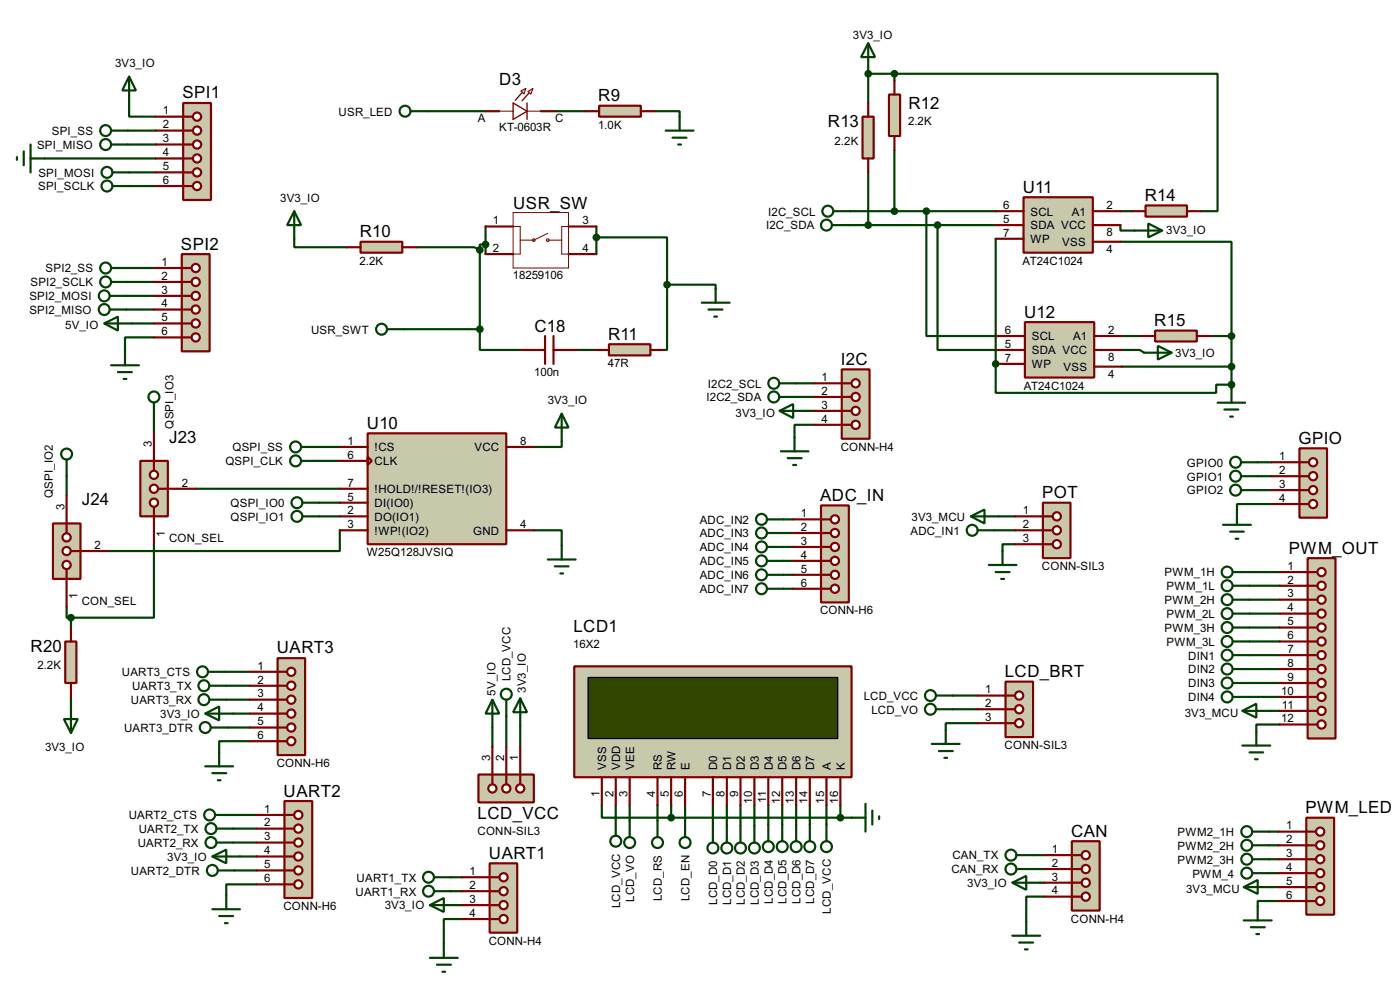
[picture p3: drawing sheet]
<svg xmlns="http://www.w3.org/2000/svg" width="256mm" height="180mm" viewBox="0 0 256 180" stroke-linecap="round" stroke-linejoin="round" font-family="sans-serif">
<g fill="none" stroke="#004000" stroke-width=".4">
<path d="M23.7 19.1v2.3h4.8M159.1 13v5.9M159.1 13.5h4.8M163.9 13.5h59.2v25.2h-3.1M163.9 13.5v1.3M8.2 29h20.3M23.4 23.9h5.1M23.4 26.5h5.1M23.7 31.6h4.8M23.7 34.1h4.8M78.3 20.4h10.7M101.7 20.4h5.5"/>
<path d="M119.9 20.4h4.6v1M155.8 38.7h26.6M159.1 31.6v9.6M163.9 27.5v11.2M169.7 38.7v22.8h13M205.3 38.7h2M23.2 56.7h5M23.2 54.2h5M23.4 49.1h4.8M23.4 51.6h4.8M24.2 59.2h4M53.9 43.7v1.6h9.7"/>
<path d="M76.3 45.3h10.6l1 .5M87.9 45.8v14.5M89 44.8h-1.1v1M89 41.5v5M109.3 43.5h12.9v8.6M109.3 41.5v5M122.2 52.1v12h-.5M122.2 52.1h8.9v.8M155.5 41.2h26.9M171.8 41.2v22.9h10.9M182.4 43.7v22.9h.3M205.3 44.3h20.3v17.2"/>
<path d="M205.3 41.2v1h2.5M28.2 61.8h-5.3v2.5M28.2 76.8v2.5M74 60.3h13.9M87.9 60.3v3.8h7.7M105.7 64.1h3.3M145.9 70.2h3.3M145.9 72.7h3.3M147.9 75.2h1.3M149.2 77.8h-3.6v2.3M182.4 66.6v5.3h40.4v-1.5h2.8M205.5 64.1h3.3l.8 .5"/>
<path d="M205.5 61.5h3.6M205.5 67.1h20.1M221.8 61.5h3.8M225.6 61.5v9.7M12.2 87.2v3.5M28.2 99.6v13.5h-15.2M35.9 89.5h26.4M58.2 81.8h4.1M58.2 84.4h4.1M58.5 92h3.8M58.5 94.5h3.8M62.3 97.1v3.8h-42.4"/>
<path d="M97.8 97.1h5.1v2.8M102.9 80.8v1h-5.1M143.6 95.1h1.7M143.6 97.6h1.7M182.2 97.1h3.8M182.9 94.5h3.1M186 99.6h-2.3v1.3M230.4 84.6h2.6M230.4 87.2h2.6M230.4 89.7h2.6M233 92.3h-6.4v1.2M12.2 111.1v2h.8"/>
<path d="M13 113.1v1.8M143.6 100.1h1.7M143.6 102.7h1.7M143.6 105.2h1.7M143.6 107.8h1.7M228.9 104.7h5.6M228.9 107.2h5.6M228.9 109.8h5.6M228.9 112.3h5.6M228.9 114.9h5.6M228.9 117.4h5.6M228.9 119.9h5.6"/>
<path d="M13 127.6v1.5M41.2 123h4.6M41.5 125.5h4.3M41.5 128.1h4.3M41.7 133.2h4.1M42.7 130.6h3.1M45.8 135.7h-5.6v2M90.2 133.2v3.5M92.8 131.1v5.6M95.3 132.9v3.8M174.6 127.3h4.5M174.6 129.8h4.5"/>
<path d="M179.1 132.4h-5.8v1.3M228.9 122.5h5.6M228.9 125h5.6M228.9 127.6h5.6M232.7 130.1h1.8M234.5 132.6h-4.3v1.3M42.5 149.2h4.5M42.7 151.7h4.3M42.7 154.2h4.3M43 159.3h4M44 156.8h3M110.3 147.4v2.3h12.7"/>
<path d="M112.8 147.4v2.5M115.4 147.4v2.8M120.5 147.4v2.8M123 149.7h33M123 147.4v2.3M125.5 147.4v2.8M130.6 147.4v3.8M133.2 147.4v3.8M135.7 147.4v3.8M138.2 147.4v3.8M140.8 147.4v3.5M143.3 147.4v3.5"/>
<path d="M145.9 147.4v3.5M148.4 147.4v3.5M151.4 147.4v3.5M154 147.4v2.3M189.3 156.5h2M189.3 159.1h2M232.5 152.2h1.7M232.5 154.7h1.7M232.5 157.3h1.7M232.5 159.8h1.7M47 161.9h-5.5v2M82.6 160.6h2"/>
<path d="M82.6 163.1h2M83.9 165.7h.7M84.6 168.2h-3.3v4.6M190.6 161.6h.7M191.3 164.1h-3.3v4.6M233 162.4h1.2M234.2 164.9h-3.8v1"/>
</g>
<path d="M94 18.9l2.6 1.5-2.6 1.5zM96.2 16.3l-1.8 2.1M96.6 18.9v3M97.5 16.4l-1.8 2.1" fill="none" stroke="#800000" stroke-width=".25"/>
<path d="M91.5 20.4h2.5M96.6 20.4h2.5" fill="none" stroke="#800000" stroke-width=".18"/>
<g fill="#c8c8aa" stroke="#800000" stroke-width=".18">
<path d="M95.4 16.7l1-.5-.4 1z"/>
<path d="M96.7 16.8l1-.6-.4 1.1z"/>
</g>
<path d="M89 20.4h2.5M99.1 20.4h2.6" fill="none" stroke="#800000" stroke-width=".4"/>
<g fill="none" stroke="#004000" stroke-width=".4">
<path d="M75.2 20.4h3.1"/>
<circle cx="74.2" cy="20.4" r="1"/>
</g>
<path d="M109.8 19.4h7.6v2h-7.6z" fill="#c8c8aa" stroke="#800000" stroke-width=".4"/>
<path d="M107.2 20.4h2.6M117.4 20.4h2.5M89 41.5h5M89 46.5h5M104.2 41.5h5.1M104.2 46.5h5.1M95.6 64.1h4.3M99.9 61.5v5.1M101.4 61.5v5.1M101.4 64.1h4.3" fill="none" stroke="#800000" stroke-width=".4"/>
<path d="M122 23.9h5.1M123.2 25.2h2.6M124.3 26.5h.5M124.5 21.4v2.5" fill="none" stroke="#004000" stroke-width=".4"/>
<g fill="none" stroke="#800000" stroke-width=".18">
<path d="M94 38.9h10.2v10.2h-10.2zM94 41.5h1.3v5h-1.3M100.4 42.7l-2.6 1.3h-2.5M100.4 44h2.5M104.2 41.5h-1.3v5h1.3"/>
<circle cx="97.8" cy="44" r=".25"/>
<circle cx="100.4" cy="44" r=".25"/>
</g>
<circle cx="88.9" cy="44.8" r=".5" fill="#004000" stroke="#004000" stroke-width=".4"/>
<path d="M66.1 44.3h7.6v2h-7.6z" fill="#c8c8aa" stroke="#800000" stroke-width=".4"/>
<path d="M63.6 45.3h2.5M73.7 45.3h2.6" fill="none" stroke="#800000" stroke-width=".4"/>
<circle cx="87.9" cy="45.8" r=".5" fill="#004000" stroke="#004000" stroke-width=".4"/>
<path d="M111.6 63h7.6v2.1h-7.6z" fill="#c8c8aa" stroke="#800000" stroke-width=".4"/>
<path d="M109 64.1h2.6M119.2 64.1h2.5" fill="none" stroke="#800000" stroke-width=".4"/>
<g fill="#004000" stroke="#004000" stroke-width=".4">
<circle cx="109.2" cy="43.5" r=".5"/>
<circle cx="122.2" cy="52.1" r=".5"/>
<circle cx="87.9" cy="60.3" r=".5"/>
</g>
<g fill="none" stroke="#004000" stroke-width=".4">
<path d="M53.9 38.7l1.3 2.5h-2.6zM53.9 38.7v5M128.6 55.4h5.1M129.8 56.7h2.6M130.9 58h.5M131.1 52.9v2.5M70.9 60.3h3.1"/>
<circle cx="69.9" cy="60.3" r="1"/>
</g>
<path d="M33.6 18.9h5.1v17.7h-5.1z" fill="#c8c8aa" stroke="#800000" stroke-width=".4"/>
<path d="M33.6 21.4h1.8" fill="none" stroke="#800000" stroke-width=".4"/>
<circle cx="36.1" cy="23.9" r=".75" fill="#feffff" stroke="#800000" stroke-width=".4"/>
<path d="M33.6 23.9h1.8" fill="none" stroke="#800000" stroke-width=".4"/>
<circle cx="36.1" cy="26.5" r=".75" fill="#feffff" stroke="#800000" stroke-width=".4"/>
<path d="M33.6 26.5h1.8" fill="none" stroke="#800000" stroke-width=".4"/>
<circle cx="36.1" cy="29" r=".75" fill="#feffff" stroke="#800000" stroke-width=".4"/>
<path d="M33.6 29h1.8" fill="none" stroke="#800000" stroke-width=".4"/>
<circle cx="36.1" cy="31.6" r=".75" fill="#feffff" stroke="#800000" stroke-width=".4"/>
<path d="M33.6 31.6h1.8" fill="none" stroke="#800000" stroke-width=".4"/>
<circle cx="36.1" cy="34.1" r=".75" fill="#feffff" stroke="#800000" stroke-width=".4"/>
<path d="M33.6 34.1h1.8" fill="none" stroke="#800000" stroke-width=".4"/>
<circle cx="36.1" cy="21.4" r=".75" fill="#feffff" stroke="#800000" stroke-width=".4"/>
<path d="M28.5 21.4h5.1M28.5 23.9h5.1M28.5 26.5h5.1M28.5 29h5.1M28.5 31.6h5.1M28.5 34.1h5.1" fill="none" stroke="#800000" stroke-width=".4"/>
<g fill="none" stroke="#004000" stroke-width=".4">
<path d="M23.7 14l1.2 2.6h-2.5zM23.7 14v5.1M3.1 28.8v.5M4.4 27.7v2.6M5.6 29h2.6M5.6 26.5v5.1M20.4 23.9h3M20.4 26.5h3M20.6 31.6h3.1M20.6 34.1h3.1"/>
<circle cx="19.3" cy="26.5" r="1"/>
<circle cx="19.3" cy="23.9" r="1"/>
<circle cx="19.6" cy="34.1" r="1"/>
<circle cx="19.6" cy="31.6" r="1"/>
</g>
<path d="M67.4 79.3h25.4v20.3h-25.4z" fill-rule="evenodd" fill="#c8c8aa" stroke="#800000" stroke-width=".4"/>
<path d="M62.3 81.8h5.1M62.3 89.5h5.1M62.3 97.1h5.1M62.3 84.4h5.1M62.3 92h5.1M62.3 94.5h5.1M67.4 83.6l.7 .8-.7 .7zM92.8 81.8h5M92.8 97.1h5" fill="none" stroke="#800000" stroke-width=".4"/>
<g fill="none" stroke="#004000" stroke-width=".4">
<path d="M102.9 75.7l1.3 2.6h-2.5zM102.9 75.7v5.1M55.2 81.8h3M55.2 84.4h3M55.4 92h3.1M55.4 94.5h3.1M102.9 99.9v2.5M100.4 102.4h5.1M101.7 103.7h2.5M102.7 105h.5"/>
<circle cx="54.1" cy="84.4" r="1"/>
<circle cx="54.1" cy="81.8" r="1"/>
<circle cx="54.4" cy="94.5" r="1"/>
<circle cx="54.4" cy="92" r="1"/>
</g>
<path d="M187.5 36.1h12.7v10.2h-12.7z" fill="#c8c8aa" stroke="#800000" stroke-width=".4"/>
<path d="M182.4 38.7h5.1M200.2 38.7h5.1M182.4 41.2h5.1M182.4 43.7h5.1M200.2 41.2h5.1M200.2 44.3h5.1" fill="none" stroke="#800000" stroke-width=".4"/>
<path d="M187.8 59h12.7v10.1h-12.7z" fill="#c8c8aa" stroke="#800000" stroke-width=".4"/>
<path d="M182.7 61.5h5.1M182.7 64.1h5.1M182.7 66.6h5.1M200.5 61.5h5M200.5 64.1h5M200.5 67.1h5" fill="none" stroke="#800000" stroke-width=".4"/>
<g fill="none" stroke="#004000" stroke-width=".4">
<path d="M152.7 38.7h3.1M152.5 41.2h3"/>
<circle cx="151.6" cy="38.7" r="1"/>
<circle cx="151.4" cy="41.2" r="1"/>
</g>
<g fill="#004000" stroke="#004000" stroke-width=".4">
<circle cx="169.7" cy="38.7" r=".5"/>
<circle cx="171.7" cy="41.2" r=".5"/>
</g>
<path d="M162.9 17.3h2v7.6h-2z" fill="#c8c8aa" stroke="#800000" stroke-width=".4"/>
<path d="M163.9 14.8v2.5M163.9 24.9v2.6" fill="none" stroke="#800000" stroke-width=".4"/>
<path d="M159.1 7.9l1.2 2.6h-2.5zM159.1 7.9v5.1" fill="none" stroke="#004000" stroke-width=".4"/>
<circle cx="163.8" cy="38.7" r=".5" fill="#004000" stroke="#004000" stroke-width=".4"/>
<path d="M158 21.4h2.1v7.6h-2.1z" fill="#c8c8aa" stroke="#800000" stroke-width=".4"/>
<path d="M159.1 18.9v2.5M159.1 29v2.6" fill="none" stroke="#800000" stroke-width=".4"/>
<circle cx="159" cy="41.2" r=".5" fill="#004000" stroke="#004000" stroke-width=".4"/>
<path d="M33.3 46.5h5.1v17.8h-5.1z" fill="#c8c8aa" stroke="#800000" stroke-width=".4"/>
<path d="M33.3 49.1h1.8" fill="none" stroke="#800000" stroke-width=".4"/>
<circle cx="35.8" cy="51.6" r=".75" fill="#feffff" stroke="#800000" stroke-width=".4"/>
<path d="M33.3 51.6h1.8" fill="none" stroke="#800000" stroke-width=".4"/>
<circle cx="35.8" cy="54.2" r=".75" fill="#feffff" stroke="#800000" stroke-width=".4"/>
<path d="M33.3 54.2h1.8" fill="none" stroke="#800000" stroke-width=".4"/>
<circle cx="35.8" cy="56.7" r=".75" fill="#feffff" stroke="#800000" stroke-width=".4"/>
<path d="M33.3 56.7h1.8" fill="none" stroke="#800000" stroke-width=".4"/>
<circle cx="35.8" cy="59.2" r=".75" fill="#feffff" stroke="#800000" stroke-width=".4"/>
<path d="M33.3 59.2h1.8" fill="none" stroke="#800000" stroke-width=".4"/>
<circle cx="35.8" cy="61.8" r=".75" fill="#feffff" stroke="#800000" stroke-width=".4"/>
<path d="M33.3 61.8h1.8" fill="none" stroke="#800000" stroke-width=".4"/>
<circle cx="35.8" cy="49.1" r=".75" fill="#feffff" stroke="#800000" stroke-width=".4"/>
<path d="M28.2 49.1h5.1M28.2 51.6h5.1M28.2 54.2h5.1M28.2 56.7h5.1M28.2 59.2h5.1M28.2 61.8h5.1" fill="none" stroke="#800000" stroke-width=".4"/>
<g fill="none" stroke="#004000" stroke-width=".4">
<path d="M20.1 56.7h3.1M20.1 54.2h3.1M20.4 49.1h3M20.4 51.6h3M20.4 66.9h5.1M21.6 68.1h2.6M22.7 69.4h.5M22.9 64.3v2.6M223.1 73.7h5M224.3 75h2.6M225.4 76.3h.5M225.6 71.2v2.5"/>
<circle cx="19.1" cy="56.7" r="1"/>
<circle cx="19.1" cy="54.2" r="1"/>
<circle cx="19.3" cy="49.1" r="1"/>
<circle cx="19.3" cy="51.6" r="1"/>
</g>
<path d="M209.9 37.6h7.6v2.1h-7.6z" fill="#c8c8aa" stroke="#800000" stroke-width=".4"/>
<path d="M207.3 38.7h2.6M217.5 38.7h2.5" fill="none" stroke="#800000" stroke-width=".4"/>
<path d="M211.6 60.5h7.7v2h-7.7z" fill="#c8c8aa" stroke="#800000" stroke-width=".4"/>
<path d="M209.1 61.5h2.5M219.3 61.5h2.5" fill="none" stroke="#800000" stroke-width=".4"/>
<g fill="#004000" stroke="#004000" stroke-width=".4">
<circle cx="182.4" cy="66.6" r=".5"/>
<circle cx="225.6" cy="70.4" r=".5"/>
<circle cx="225.6" cy="67.1" r=".5"/>
<circle cx="225.6" cy="61.5" r=".5"/>
</g>
<path d="M207.8 42.2h5.1M210.4 40.9l2.5 1.3-2.5 1.3zM209.6 64.6h5.1M212.1 63.3l2.6 1.3-2.6 1.2z" fill="none" stroke="#004000" stroke-width=".4"/>
<path d="M154.2 67.6h5.1v12.7h-5.1z" fill="#c8c8aa" stroke="#800000" stroke-width=".4"/>
<path d="M154.2 70.2h1.8" fill="none" stroke="#800000" stroke-width=".4"/>
<circle cx="156.7" cy="72.7" r=".75" fill="#feffff" stroke="#800000" stroke-width=".4"/>
<path d="M154.2 72.7h1.8" fill="none" stroke="#800000" stroke-width=".4"/>
<circle cx="156.7" cy="75.2" r=".75" fill="#feffff" stroke="#800000" stroke-width=".4"/>
<path d="M154.2 75.2h1.8" fill="none" stroke="#800000" stroke-width=".4"/>
<circle cx="156.7" cy="77.8" r=".75" fill="#feffff" stroke="#800000" stroke-width=".4"/>
<path d="M154.2 77.8h1.8" fill="none" stroke="#800000" stroke-width=".4"/>
<circle cx="156.7" cy="70.2" r=".75" fill="#feffff" stroke="#800000" stroke-width=".4"/>
<path d="M149.2 70.2h5M149.2 72.7h5M149.2 75.2h5M149.2 77.8h5" fill="none" stroke="#800000" stroke-width=".4"/>
<g fill="none" stroke="#004000" stroke-width=".4">
<path d="M142.8 75.2l2.5-1.2v2.5zM142.8 70.2h3.1M142.8 72.7h3.1M142.8 75.2h5.1M140.5 95.1h3.1M140.5 97.6h3.1M143.1 82.6h5M144.3 83.9h2.6M145.3 85.1h.6M145.6 80.1v2.5"/>
<circle cx="141.7" cy="70.2" r="1"/>
<circle cx="141.7" cy="72.7" r="1"/>
<circle cx="139.5" cy="95.1" r="1"/>
<circle cx="139.5" cy="97.6" r="1"/>
</g>
<path d="M87.7 141.8h10.1v5.1h-10.1z" fill="#c8c8aa" stroke="#800000" stroke-width=".4"/>
<path d="M95.3 141.8v1.8" fill="none" stroke="#800000" stroke-width=".4"/>
<circle cx="95.3" cy="144.3" r=".75" fill="#feffff" stroke="#800000" stroke-width=".4"/>
<path d="M92.8 141.8v1.8" fill="none" stroke="#800000" stroke-width=".4"/>
<circle cx="92.7" cy="144.3" r=".75" fill="#feffff" stroke="#800000" stroke-width=".4"/>
<path d="M90.2 141.8v1.8" fill="none" stroke="#800000" stroke-width=".4"/>
<circle cx="90.2" cy="144.3" r=".75" fill="#feffff" stroke="#800000" stroke-width=".4"/>
<path d="M90.2 136.7v5.1M92.8 136.7v5.1M95.3 136.7v5.1" fill="none" stroke="#800000" stroke-width=".4"/>
<g fill="none" stroke="#004000" stroke-width=".4">
<path d="M90.2 128.1l1.3 2.5h-2.5zM90.2 128.1v5.1M92.8 128.1v3M95.3 127.8l1.3 2.6h-2.6zM95.3 127.8v5.1"/>
<circle cx="92.7" cy="127.1" r="1"/>
</g>
<path d="M191.1 92h5v10.2h-5z" fill="#c8c8aa" stroke="#800000" stroke-width=".4"/>
<path d="M191.1 94.5h1.7" fill="none" stroke="#800000" stroke-width=".4"/>
<circle cx="193.6" cy="94.5" r=".75" fill="#feffff" stroke="#800000" stroke-width=".4"/>
<path d="M191.1 97.1h1.7" fill="none" stroke="#800000" stroke-width=".4"/>
<circle cx="193.6" cy="97.1" r=".75" fill="#feffff" stroke="#800000" stroke-width=".4"/>
<path d="M191.1 99.6h1.7" fill="none" stroke="#800000" stroke-width=".4"/>
<circle cx="193.6" cy="99.6" r=".75" fill="#feffff" stroke="#800000" stroke-width=".4"/>
<path d="M186 94.5h5.1M186 97.1h5.1M186 99.6h5.1" fill="none" stroke="#800000" stroke-width=".4"/>
<g fill="none" stroke="#004000" stroke-width=".4">
<path d="M177.9 94.5l2.5-1.2v2.5zM177.9 94.5h5M179.1 97.1h3.1M181.2 103.4h5M182.4 104.7h2.6M183.4 106h.6M183.7 100.9v2.5"/>
<circle cx="178.1" cy="97.1" r="1"/>
</g>
<path d="M184.2 124.8h5.1v10.1h-5.1z" fill="#c8c8aa" stroke="#800000" stroke-width=".4"/>
<path d="M184.2 127.3h1.8" fill="none" stroke="#800000" stroke-width=".4"/>
<circle cx="186.7" cy="127.3" r=".75" fill="#feffff" stroke="#800000" stroke-width=".4"/>
<path d="M184.2 129.8h1.8" fill="none" stroke="#800000" stroke-width=".4"/>
<circle cx="186.7" cy="129.8" r=".75" fill="#feffff" stroke="#800000" stroke-width=".4"/>
<path d="M184.2 132.4h1.8" fill="none" stroke="#800000" stroke-width=".4"/>
<circle cx="186.7" cy="132.4" r=".75" fill="#feffff" stroke="#800000" stroke-width=".4"/>
<path d="M179.1 127.3h5.1M179.1 129.8h5.1M179.1 132.4h5.1" fill="none" stroke="#800000" stroke-width=".4"/>
<g fill="none" stroke="#004000" stroke-width=".4">
<path d="M140.5 100.1h3.1M140.5 102.7h3.1M170.7 136.2h5.1M171.5 127.3h3.1M171.5 129.8h3.1M172 137.5h2.6M173 138.7h.5M173.3 133.7v2.5M112.8 149.9v3.1M115.4 150.2v3M120.5 150.2v3M125.5 150.2v3"/>
<path d="M140.8 150.9v3.1M143.3 150.9v3.1M145.9 150.9v3.1M148.4 150.9v3.1M151.4 150.9v3.1M156 149.7h2.6M158.6 147.1v5.1M159.8 148.4v2.5M161.1 149.4v.5"/>
<circle cx="139.5" cy="100.1" r="1"/>
<circle cx="139.5" cy="102.7" r="1"/>
<circle cx="170.4" cy="127.3" r="1"/>
<circle cx="170.4" cy="129.8" r="1"/>
<circle cx="112.8" cy="154" r="1"/>
<circle cx="115.3" cy="154.2" r="1"/>
<circle cx="120.4" cy="154.2" r="1"/>
<circle cx="125.5" cy="154.2" r="1"/>
<circle cx="140.7" cy="155" r="1"/>
<circle cx="143.3" cy="155" r="1"/>
<circle cx="145.8" cy="155" r="1"/>
<circle cx="148.3" cy="155" r="1"/>
<circle cx="151.4" cy="155" r="1"/>
</g>
<path d="M239.6 102.2h5.1v33h-5.1z" fill="#c8c8aa" stroke="#800000" stroke-width=".4"/>
<path d="M239.6 104.7h1.8" fill="none" stroke="#800000" stroke-width=".4"/>
<circle cx="242.1" cy="107.2" r=".75" fill="#feffff" stroke="#800000" stroke-width=".4"/>
<path d="M239.6 107.2h1.8" fill="none" stroke="#800000" stroke-width=".4"/>
<circle cx="242.1" cy="109.8" r=".75" fill="#feffff" stroke="#800000" stroke-width=".4"/>
<path d="M239.6 109.8h1.8" fill="none" stroke="#800000" stroke-width=".4"/>
<circle cx="242.1" cy="112.3" r=".75" fill="#feffff" stroke="#800000" stroke-width=".4"/>
<path d="M239.6 112.3h1.8" fill="none" stroke="#800000" stroke-width=".4"/>
<circle cx="242.1" cy="114.9" r=".75" fill="#feffff" stroke="#800000" stroke-width=".4"/>
<path d="M239.6 114.9h1.8" fill="none" stroke="#800000" stroke-width=".4"/>
<circle cx="242.1" cy="117.4" r=".75" fill="#feffff" stroke="#800000" stroke-width=".4"/>
<path d="M239.6 117.4h1.8" fill="none" stroke="#800000" stroke-width=".4"/>
<circle cx="242.1" cy="119.9" r=".75" fill="#feffff" stroke="#800000" stroke-width=".4"/>
<path d="M239.6 119.9h1.8" fill="none" stroke="#800000" stroke-width=".4"/>
<circle cx="242.1" cy="122.5" r=".75" fill="#feffff" stroke="#800000" stroke-width=".4"/>
<path d="M239.6 122.5h1.8" fill="none" stroke="#800000" stroke-width=".4"/>
<circle cx="242.1" cy="125" r=".75" fill="#feffff" stroke="#800000" stroke-width=".4"/>
<path d="M239.6 125h1.8" fill="none" stroke="#800000" stroke-width=".4"/>
<circle cx="242.1" cy="127.6" r=".75" fill="#feffff" stroke="#800000" stroke-width=".4"/>
<path d="M239.6 127.6h1.8" fill="none" stroke="#800000" stroke-width=".4"/>
<circle cx="242.1" cy="130.1" r=".75" fill="#feffff" stroke="#800000" stroke-width=".4"/>
<path d="M239.6 130.1h1.8" fill="none" stroke="#800000" stroke-width=".4"/>
<circle cx="242.1" cy="132.6" r=".75" fill="#feffff" stroke="#800000" stroke-width=".4"/>
<path d="M239.6 132.6h1.8" fill="none" stroke="#800000" stroke-width=".4"/>
<circle cx="242.1" cy="104.7" r=".75" fill="#feffff" stroke="#800000" stroke-width=".4"/>
<path d="M234.5 104.7h5.1M234.5 107.2h5.1M234.5 109.8h5.1M234.5 112.3h5.1M234.5 114.9h5.1M234.5 117.4h5.1M234.5 119.9h5.1M234.5 122.5h5.1M234.5 125h5.1M234.5 127.6h5.1M234.5 130.1h5.1M234.5 132.6h5.1" fill="none" stroke="#800000" stroke-width=".4"/>
<g fill="none" stroke="#004000" stroke-width=".4">
<path d="M225.9 104.7h3M225.9 107.2h3M225.9 109.8h3M225.9 112.3h3M225.9 114.9h3M225.9 117.4h3M225.9 119.9h3M225.9 122.5h3M225.9 125h3M225.9 127.6h3M227.6 130.1l2.6-1.3v2.6zM227.6 130.1h5.1"/>
<path d="M227.6 136.5h5.1M228.9 137.7h2.5M229.9 139h.5M230.2 133.9v2.6"/>
<circle cx="224.8" cy="114.9" r="1"/>
<circle cx="224.8" cy="107.2" r="1"/>
<circle cx="224.8" cy="112.3" r="1"/>
<circle cx="224.8" cy="117.4" r="1"/>
<circle cx="224.8" cy="119.9" r="1"/>
<circle cx="224.8" cy="104.7" r="1"/>
<circle cx="224.8" cy="109.8" r="1"/>
<circle cx="224.8" cy="122.5" r="1"/>
<circle cx="224.8" cy="127.6" r="1"/>
<circle cx="224.8" cy="125" r="1"/>
</g>
<path d="M150.4 92.5h5.1v17.8h-5.1z" fill="#c8c8aa" stroke="#800000" stroke-width=".4"/>
<path d="M150.4 95.1h1.8" fill="none" stroke="#800000" stroke-width=".4"/>
<circle cx="152.9" cy="97.6" r=".75" fill="#feffff" stroke="#800000" stroke-width=".4"/>
<path d="M150.4 97.6h1.8" fill="none" stroke="#800000" stroke-width=".4"/>
<circle cx="152.9" cy="100.1" r=".75" fill="#feffff" stroke="#800000" stroke-width=".4"/>
<path d="M150.4 100.1h1.8" fill="none" stroke="#800000" stroke-width=".4"/>
<circle cx="152.9" cy="102.7" r=".75" fill="#feffff" stroke="#800000" stroke-width=".4"/>
<path d="M150.4 102.7h1.8" fill="none" stroke="#800000" stroke-width=".4"/>
<circle cx="152.9" cy="105.2" r=".75" fill="#feffff" stroke="#800000" stroke-width=".4"/>
<path d="M150.4 105.2h1.8" fill="none" stroke="#800000" stroke-width=".4"/>
<circle cx="152.9" cy="107.8" r=".75" fill="#feffff" stroke="#800000" stroke-width=".4"/>
<path d="M150.4 107.8h1.8" fill="none" stroke="#800000" stroke-width=".4"/>
<circle cx="152.9" cy="95.1" r=".75" fill="#feffff" stroke="#800000" stroke-width=".4"/>
<path d="M145.3 95.1h5.1M145.3 97.6h5.1M145.3 100.1h5.1M145.3 102.7h5.1M145.3 105.2h5.1M145.3 107.8h5.1" fill="none" stroke="#800000" stroke-width=".4"/>
<g fill="none" stroke="#004000" stroke-width=".4">
<path d="M140.5 105.2h3.1M140.5 107.8h3.1"/>
<circle cx="139.5" cy="105.2" r="1"/>
<circle cx="139.5" cy="107.8" r="1"/>
</g>
<path d="M50.9 120.5h5v17.7h-5z" fill="#c8c8aa" stroke="#800000" stroke-width=".4"/>
<path d="M50.9 123h1.7" fill="none" stroke="#800000" stroke-width=".4"/>
<circle cx="53.3" cy="125.5" r=".75" fill="#feffff" stroke="#800000" stroke-width=".4"/>
<path d="M50.9 125.5h1.7" fill="none" stroke="#800000" stroke-width=".4"/>
<circle cx="53.3" cy="128.1" r=".75" fill="#feffff" stroke="#800000" stroke-width=".4"/>
<path d="M50.9 128.1h1.7" fill="none" stroke="#800000" stroke-width=".4"/>
<circle cx="53.3" cy="130.6" r=".75" fill="#feffff" stroke="#800000" stroke-width=".4"/>
<path d="M50.9 130.6h1.7" fill="none" stroke="#800000" stroke-width=".4"/>
<circle cx="53.3" cy="133.2" r=".75" fill="#feffff" stroke="#800000" stroke-width=".4"/>
<path d="M50.9 133.2h1.7" fill="none" stroke="#800000" stroke-width=".4"/>
<circle cx="53.3" cy="135.7" r=".75" fill="#feffff" stroke="#800000" stroke-width=".4"/>
<path d="M50.9 135.7h1.7" fill="none" stroke="#800000" stroke-width=".4"/>
<circle cx="53.3" cy="123" r=".75" fill="#feffff" stroke="#800000" stroke-width=".4"/>
<path d="M45.8 123h5.1M45.8 125.5h5.1M45.8 128.1h5.1M45.8 130.6h5.1M45.8 133.2h5.1M45.8 135.7h5.1" fill="none" stroke="#800000" stroke-width=".4"/>
<g fill="none" stroke="#004000" stroke-width=".4">
<path d="M37.6 130.6l2.6-1.3v2.6zM37.6 130.6h5.1M38.2 123h3M38.4 125.5h3.1M38.4 128.1h3.1M38.7 133.2h3M40.2 137.7v2.6M37.6 140.3h5.1M38.9 141.5h2.6M39.9 142.8h.5"/>
<circle cx="37.1" cy="123" r="1"/>
<circle cx="37.3" cy="125.5" r="1"/>
<circle cx="37.3" cy="128.1" r="1"/>
<circle cx="37.6" cy="133.2" r="1"/>
</g>
<path d="M52.1 146.6h5.1v17.8h-5.1z" fill="#c8c8aa" stroke="#800000" stroke-width=".4"/>
<path d="M52.1 149.2h1.8" fill="none" stroke="#800000" stroke-width=".4"/>
<circle cx="54.6" cy="151.7" r=".75" fill="#feffff" stroke="#800000" stroke-width=".4"/>
<path d="M52.1 151.7h1.8" fill="none" stroke="#800000" stroke-width=".4"/>
<circle cx="54.6" cy="154.2" r=".75" fill="#feffff" stroke="#800000" stroke-width=".4"/>
<path d="M52.1 154.2h1.8" fill="none" stroke="#800000" stroke-width=".4"/>
<circle cx="54.6" cy="156.8" r=".75" fill="#feffff" stroke="#800000" stroke-width=".4"/>
<path d="M52.1 156.8h1.8" fill="none" stroke="#800000" stroke-width=".4"/>
<circle cx="54.6" cy="159.3" r=".75" fill="#feffff" stroke="#800000" stroke-width=".4"/>
<path d="M52.1 159.3h1.8" fill="none" stroke="#800000" stroke-width=".4"/>
<circle cx="54.6" cy="161.9" r=".75" fill="#feffff" stroke="#800000" stroke-width=".4"/>
<path d="M52.1 161.9h1.8" fill="none" stroke="#800000" stroke-width=".4"/>
<circle cx="54.6" cy="149.2" r=".75" fill="#feffff" stroke="#800000" stroke-width=".4"/>
<path d="M47 149.2h5.1M47 151.7h5.1M47 154.2h5.1M47 156.8h5.1M47 159.3h5.1M47 161.9h5.1" fill="none" stroke="#800000" stroke-width=".4"/>
<g fill="none" stroke="#004000" stroke-width=".4">
<path d="M38.9 156.8l2.6-1.3v2.5zM38.9 156.8h5.1M39.4 149.2h3.1M39.7 151.7h3M39.7 154.2h3M39.9 159.3h3.1M38.9 166.4h5.1M40.2 167.7h2.5M41.2 169h.5M41.5 163.9v2.5"/>
<circle cx="38.4" cy="149.2" r="1"/>
<circle cx="38.6" cy="154.2" r="1"/>
<circle cx="38.6" cy="151.7" r="1"/>
<circle cx="38.9" cy="159.3" r="1"/>
</g>
<path d="M105.2 122h50.8v20.3h-50.8z" fill="#c8c8aa" stroke="#800000" stroke-width=".4"/>
<path d="M107.8 124h45.7v11.2h-45.7z" fill="#324600" stroke="#000" stroke-width=".25"/>
<g fill="none" stroke="#800000" stroke-width=".4">
<path d="M110.3 142.3v5.1M112.8 142.3v5.1M115.4 142.3v5.1M120.5 142.3v5.1M123 142.3v5.1M125.5 142.3v5.1M130.6 142.3v5.1M133.2 142.3v5.1M135.7 142.3v5.1M138.2 142.3v5.1M140.8 142.3v5.1M143.3 142.3v5.1"/>
<path d="M145.9 142.3v5.1M148.4 142.3v5.1M151.4 142.3v5.1M154 142.3v5.1"/>
</g>
<g fill="#004000" stroke="#004000" stroke-width=".4">
<circle cx="153.9" cy="149.7" r=".5"/>
<circle cx="122.9" cy="149.7" r=".5"/>
</g>
<path d="M25.7 84.4h5.1v10.1h-5.1z" fill="#c8c8aa" stroke="#800000" stroke-width=".4"/>
<path d="M28.2 92.8v1.7" fill="none" stroke="#800000" stroke-width=".4"/>
<circle cx="28.2" cy="92" r=".75" fill="#feffff" stroke="#800000" stroke-width=".4"/>
<path d="M29 89.5h1.8" fill="none" stroke="#800000" stroke-width=".4"/>
<circle cx="28.2" cy="89.5" r=".75" fill="#feffff" stroke="#800000" stroke-width=".4"/>
<path d="M28.2 84.4v1.8" fill="none" stroke="#800000" stroke-width=".4"/>
<circle cx="28.2" cy="86.9" r=".75" fill="#feffff" stroke="#800000" stroke-width=".4"/>
<path d="M28.2 79.3v5.1M28.2 94.5v5.1M30.8 89.5h5.1" fill="none" stroke="#800000" stroke-width=".4"/>
<path d="M9.7 95.8h5.1v10.2h-5.1z" fill="#c8c8aa" stroke="#800000" stroke-width=".4"/>
<path d="M12.2 104.2v1.8" fill="none" stroke="#800000" stroke-width=".4"/>
<circle cx="12.2" cy="103.4" r=".75" fill="#feffff" stroke="#800000" stroke-width=".4"/>
<path d="M13 100.9h1.8" fill="none" stroke="#800000" stroke-width=".4"/>
<circle cx="12.2" cy="100.9" r=".75" fill="#feffff" stroke="#800000" stroke-width=".4"/>
<path d="M12.2 95.8v1.8" fill="none" stroke="#800000" stroke-width=".4"/>
<circle cx="12.2" cy="98.4" r=".75" fill="#feffff" stroke="#800000" stroke-width=".4"/>
<path d="M12.2 90.7v5.1M12.2 106v5.1M14.8 100.9h5.1" fill="none" stroke="#800000" stroke-width=".4"/>
<g fill="none" stroke="#004000" stroke-width=".4">
<path d="M28.2 73.7v3.1M12.2 84.1v3.1"/>
<circle cx="28.2" cy="72.7" r="1"/>
<circle cx="12.2" cy="83.1" r="1"/>
</g>
<path d="M12 117.4h2v7.6h-2z" fill="#c8c8aa" stroke="#800000" stroke-width=".4"/>
<path d="M13 114.9v2.5M13 125v2.6" fill="none" stroke="#800000" stroke-width=".4"/>
<circle cx="13" cy="113.1" r=".5" fill="#004000" stroke="#004000" stroke-width=".4"/>
<g fill="none" stroke="#004000" stroke-width=".4">
<path d="M11.7 131.6h2.6l-1.3 2.6zM13 129.1v5.1M78.8 165.7l2.5-1.3v2.5zM78.8 165.7h5.1M78.8 175.3h5.1M79.6 160.6h3M79.6 163.1h3M80.1 176.6h2.5M81.1 177.9h.5M81.3 172.8v2.5"/>
<circle cx="78.5" cy="163.1" r="1"/>
<circle cx="78.5" cy="160.6" r="1"/>
</g>
<path d="M89.7 158h5.1v12.7h-5.1z" fill="#c8c8aa" stroke="#800000" stroke-width=".4"/>
<path d="M89.7 160.6h1.8" fill="none" stroke="#800000" stroke-width=".4"/>
<circle cx="92.2" cy="163.1" r=".75" fill="#feffff" stroke="#800000" stroke-width=".4"/>
<path d="M89.7 163.1h1.8" fill="none" stroke="#800000" stroke-width=".4"/>
<circle cx="92.2" cy="165.7" r=".75" fill="#feffff" stroke="#800000" stroke-width=".4"/>
<path d="M89.7 165.7h1.8" fill="none" stroke="#800000" stroke-width=".4"/>
<circle cx="92.2" cy="168.2" r=".75" fill="#feffff" stroke="#800000" stroke-width=".4"/>
<path d="M89.7 168.2h1.8" fill="none" stroke="#800000" stroke-width=".4"/>
<circle cx="92.2" cy="160.6" r=".75" fill="#feffff" stroke="#800000" stroke-width=".4"/>
<path d="M84.6 160.6h5.1M84.6 163.1h5.1M84.6 165.7h5.1M84.6 168.2h5.1" fill="none" stroke="#800000" stroke-width=".4"/>
<g fill="none" stroke="#004000" stroke-width=".4">
<path d="M229.4 152.2h3.1M229.4 154.7h3.1M229.4 157.3h3.1M229.4 159.8h3.1"/>
<circle cx="228.4" cy="152.2" r="1"/>
<circle cx="228.4" cy="159.8" r="1"/>
<circle cx="228.4" cy="154.7" r="1"/>
<circle cx="228.4" cy="157.3" r="1"/>
</g>
<path d="M239.3 149.7h5.1v17.7h-5.1z" fill="#c8c8aa" stroke="#800000" stroke-width=".4"/>
<path d="M239.3 152.2h1.8" fill="none" stroke="#800000" stroke-width=".4"/>
<circle cx="241.8" cy="154.7" r=".75" fill="#feffff" stroke="#800000" stroke-width=".4"/>
<path d="M239.3 154.7h1.8" fill="none" stroke="#800000" stroke-width=".4"/>
<circle cx="241.8" cy="157.3" r=".75" fill="#feffff" stroke="#800000" stroke-width=".4"/>
<path d="M239.3 157.3h1.8" fill="none" stroke="#800000" stroke-width=".4"/>
<circle cx="241.8" cy="159.8" r=".75" fill="#feffff" stroke="#800000" stroke-width=".4"/>
<path d="M239.3 159.8h1.8" fill="none" stroke="#800000" stroke-width=".4"/>
<circle cx="241.8" cy="162.4" r=".75" fill="#feffff" stroke="#800000" stroke-width=".4"/>
<path d="M239.3 162.4h1.8" fill="none" stroke="#800000" stroke-width=".4"/>
<circle cx="241.8" cy="164.9" r=".75" fill="#feffff" stroke="#800000" stroke-width=".4"/>
<path d="M239.3 164.9h1.8" fill="none" stroke="#800000" stroke-width=".4"/>
<circle cx="241.8" cy="152.2" r=".75" fill="#feffff" stroke="#800000" stroke-width=".4"/>
<path d="M234.2 152.2h5.1M234.2 154.7h5.1M234.2 157.3h5.1M234.2 159.8h5.1M234.2 162.4h5.1M234.2 164.9h5.1" fill="none" stroke="#800000" stroke-width=".4"/>
<g fill="none" stroke="#004000" stroke-width=".4">
<path d="M186.2 156.5h3.1M186.2 159.1h3.1M185.5 161.6l2.5-1.3v2.6zM185.5 161.6h5.1M185.5 171.3h5.1M186.7 172.5h2.6M187.8 173.8h.5M188 168.7v2.6M227.9 162.4l2.5-1.3v2.5zM227.9 162.4h5.1M227.9 168.5h5.1M229.2 169.7h2.5"/>
<path d="M230.2 171h.5M230.4 165.9v2.6"/>
<circle cx="185.2" cy="159.1" r="1"/>
<circle cx="185.2" cy="156.5" r="1"/>
</g>
<path d="M196.4 154h5.1v12.7h-5.1z" fill="#c8c8aa" stroke="#800000" stroke-width=".4"/>
<path d="M196.4 156.5h1.8" fill="none" stroke="#800000" stroke-width=".4"/>
<circle cx="198.9" cy="159.1" r=".75" fill="#feffff" stroke="#800000" stroke-width=".4"/>
<path d="M196.4 159.1h1.8" fill="none" stroke="#800000" stroke-width=".4"/>
<circle cx="198.9" cy="161.6" r=".75" fill="#feffff" stroke="#800000" stroke-width=".4"/>
<path d="M196.4 161.6h1.8" fill="none" stroke="#800000" stroke-width=".4"/>
<circle cx="198.9" cy="164.1" r=".75" fill="#feffff" stroke="#800000" stroke-width=".4"/>
<path d="M196.4 164.1h1.8" fill="none" stroke="#800000" stroke-width=".4"/>
<circle cx="198.9" cy="156.5" r=".75" fill="#feffff" stroke="#800000" stroke-width=".4"/>
<path d="M191.3 156.5h5.1M191.3 159.1h5.1M191.3 161.6h5.1M191.3 164.1h5.1" fill="none" stroke="#800000" stroke-width=".4"/>
<g fill="none" stroke="#004000" stroke-width=".4">
<path d="M130.6 151.2v3M133.2 151.2v3M135.7 151.2v3M138.2 151.2v3"/>
<circle cx="130.6" cy="155.2" r="1"/>
<circle cx="133.1" cy="155.2" r="1"/>
<circle cx="135.6" cy="155.2" r="1"/>
<circle cx="138.2" cy="155.2" r="1"/>
</g>
<g fill="#004000" stroke="#004000" stroke-width=".4">
<circle cx="163.8" cy="13.5" r=".5"/>
<circle cx="159" cy="13.5" r=".5"/>
</g>
<path d="M238.1 82.1h5v12.7h-5z" fill="#c8c8aa" stroke="#800000" stroke-width=".4"/>
<path d="M238.1 84.6h1.7" fill="none" stroke="#800000" stroke-width=".4"/>
<circle cx="240.5" cy="87.2" r=".75" fill="#feffff" stroke="#800000" stroke-width=".4"/>
<path d="M238.1 87.2h1.7" fill="none" stroke="#800000" stroke-width=".4"/>
<circle cx="240.5" cy="89.7" r=".75" fill="#feffff" stroke="#800000" stroke-width=".4"/>
<path d="M238.1 89.7h1.7" fill="none" stroke="#800000" stroke-width=".4"/>
<circle cx="240.5" cy="92.3" r=".75" fill="#feffff" stroke="#800000" stroke-width=".4"/>
<path d="M238.1 92.3h1.7" fill="none" stroke="#800000" stroke-width=".4"/>
<circle cx="240.5" cy="84.6" r=".75" fill="#feffff" stroke="#800000" stroke-width=".4"/>
<path d="M233 84.6h5.1M233 87.2h5.1M233 89.7h5.1M233 92.3h5.1" fill="none" stroke="#800000" stroke-width=".4"/>
<g fill="none" stroke="#004000" stroke-width=".4">
<path d="M19.1 59.2l2.5-1.2v2.5zM19.1 59.2h5.1M224.1 96.1h5.1M225.4 97.3h2.5M226.4 98.6h.5M226.6 93.5v2.6M227.4 84.6h3M227.4 87.2h3M227.4 89.7h3"/>
<circle cx="226.3" cy="89.7" r="1"/>
<circle cx="226.3" cy="87.2" r="1"/>
<circle cx="226.3" cy="84.6" r="1"/>
</g>
<g font-size="3.5">
<text x="33.4" y="18">SPI1</text>
<text x="91.5" y="15.5">D3</text>
<text x="109.6" y="18.5">R9</text>
<text x="151.7" y="23.3">R13</text>
<text x="166.4" y="20">R12</text>
<text x="187.4" y="35.3">U11</text>
<text x="94" y="38.3">USR_SW</text>
<text x="209.7" y="36.8">R14</text>
<text x="33.2" y="45.7">SPI2</text>
<text x="65.9" y="43.4">R10</text>
<text x="187.6" y="58.2">U12</text>
<text x="211.5" y="59.7">R15</text>
<text x="97.9" y="60.7">C18</text>
<text x="111.4" y="62.2">R11</text>
<text x="154.1" y="66.8">I2C</text>
<text x="31" y="81">J23</text>
<text x="67.2" y="78.5">U10</text>
<text x="237.9" y="81.3">GPIO</text>
<text x="15" y="92.5">J24</text>
<text x="150.3" y="91.7">ADC_IN</text>
<text x="190.9" y="91.2">POT</text>
<text x="236.1" y="101.4">PWM_OUT</text>
<text x="5.6" y="119.3">R20</text>
<text x="50.7" y="119.6">UART3</text>
<text x="105.1" y="115.8">LCD1</text>
<text x="184.1" y="124">LCD_BRT</text>
<text x="52" y="145.8">UART2</text>
<text x="87.5" y="150">LCD_VCC</text>
<text x="239.2" y="148.9">PWM_LED</text>
<text x="196.2" y="153.2">CAN</text>
<text x="89.6" y="157.2">UART1</text>
</g>
<g font-size="2.4">
<text x="156.3" y="7.2">3V3_IO</text>
<text x="21.1" y="12.3">3V3_IO</text>
<text x="29.9" y="21">1</text>
<text x="29.9" y="23.5">2</text>
<text x="62" y="21.2">USR_LED</text>
<text x="87.5" y="22.4">A</text>
<text x="91.4" y="24">KT-0603R</text>
<text x="101.7" y="22.4">C</text>
<text x="109.6" y="23.6">1.0K</text>
<text x="166.4" y="22.9">2.2K</text>
<text x="6.8" y="27.2">SPI_MISO</text>
<text x="9.5" y="24.7">SPI_SS</text>
<text x="29.9" y="26.1">3</text>
<text x="29.9" y="28.6">4</text>
<text x="152.9" y="26.5">2.2K</text>
<text x="7" y="34.9">SPI_SCLK</text>
<text x="7" y="32.4">SPI_MOSI</text>
<text x="29.9" y="31.2">5</text>
<text x="29.9" y="33.7">6</text>
<text x="51.4" y="36.9">3V3_IO</text>
<text x="90.3" y="41.1">1</text>
<text x="106.7" y="41.1">3</text>
<text x="140.3" y="42">I2C_SDA</text>
<text x="140.7" y="39.5">I2C_SCL</text>
<text x="183.8" y="38.3">6</text>
<text x="183.8" y="40.8">5</text>
<text x="188.8" y="39.5">SCL</text>
<text x="188.8" y="42">SDA VCC</text>
<text x="196.3" y="39.5">A1</text>
<text x="202.7" y="38.3">2</text>
<text x="90.3" y="46.1">2</text>
<text x="106.7" y="46.1">4</text>
<text x="183.8" y="43.3">7</text>
<text x="188.8" y="44.5">WP</text>
<text x="194.6" y="45.1">VSS</text>
<text x="202.7" y="43.2">8</text>
<text x="202.7" y="46.2">4</text>
<text x="213.7" y="42.7">3V3_IO</text>
<text x="5.6" y="52.4">SPI2_SCLK</text>
<text x="8.3" y="49.9">SPI2_SS</text>
<text x="29.6" y="48.7">1</text>
<text x="29.6" y="51.2">2</text>
<text x="29.6" y="53.8">3</text>
<text x="65.9" y="48.5">2.2K</text>
<text x="94" y="51.1">18259106</text>
<text x="187.3" y="48.5">AT24C1024</text>
<text x="5.4" y="57.5">SPI2_MISO</text>
<text x="5.4" y="55">SPI2_MOSI</text>
<text x="29.6" y="56.3">4</text>
<text x="29.6" y="58.8">5</text>
<text x="12" y="60.3">5V_IO</text>
<text x="29.6" y="61.4">6</text>
<text x="57" y="61">USR_SWT</text>
<text x="184.1" y="61.1">6</text>
<text x="184.1" y="63.7">5</text>
<text x="189" y="62.3">SCL</text>
<text x="189" y="64.9">SDA VCC</text>
<text x="196.6" y="62.3">A1</text>
<text x="203" y="61.1">2</text>
<text x="215.3" y="65.4">3V3_IO</text>
<text x="97.9" y="68.8">100n</text>
<text x="111.4" y="67.3">47R</text>
<text x="129.7" y="70.9">I2C2_SCL</text>
<text x="150.5" y="69.8">1</text>
<text x="184.1" y="66.2">7</text>
<text x="187.6" y="71.3">AT24C1024</text>
<text x="189" y="67.4">WP</text>
<text x="194.8" y="67.9">VSS</text>
<text x="203" y="66.1">8</text>
<text x="203" y="69.1">4</text>
<text x="100.4" y="74">3V3_IO</text>
<text x="129.4" y="73.4">I2C2_SDA</text>
<text x="134.8" y="76.2">3V3_IO</text>
<text x="150.5" y="72.3">2</text>
<text x="150.5" y="74.8">3</text>
<text x="150.5" y="77.4">4</text>
<text x="27.8" y="81.8" transform="rotate(-90 27.8 81.8)">3</text>
<text x="31.8" y="78.5" transform="rotate(-90 31.8 78.5)">QSPI_IO3</text>
<text x="42.6" y="82.6">QSPI_SS</text>
<text x="63.7" y="81.4">1</text>
<text x="63.7" y="84">6</text>
<text x="68.6" y="82.6">!CS</text>
<text x="86.9" y="82.6">VCC</text>
<text x="95.3" y="81.4">8</text>
<text x="154" y="82.5">CONN-H4</text>
<text x="33.3" y="89.1">2</text>
<text x="41.3" y="85.2">QSPI_CLK</text>
<text x="63.7" y="89.1">7</text>
<text x="68.6" y="85.2">CLK</text>
<text x="217.4" y="85.4">GPIO0</text>
<text x="217.4" y="88">GPIO1</text>
<text x="234.4" y="84.2">1</text>
<text x="234.4" y="86.8">2</text>
<text x="234.4" y="89.3">3</text>
<text x="9.7" y="91.2" transform="rotate(-90 9.7 91.2)">QSPI_IO2</text>
<text x="11.8" y="93.3" transform="rotate(-90 11.8 93.3)">3</text>
<text x="42.2" y="92.8">QSPI_IO0</text>
<text x="42.2" y="95.3">QSPI_IO1</text>
<text x="63.7" y="91.6">5</text>
<text x="63.7" y="94.1">2</text>
<text x="68.6" y="90.3">!HOLD!/!RESET!(IO3)</text>
<text x="68.6" y="92.8">DI(IO0)</text>
<text x="68.6" y="95.3">DO(IO1)</text>
<text x="128.2" y="95.9">ADC_IN2</text>
<text x="146.7" y="94.7">1</text>
<text x="167" y="95.3">3V3_MCU</text>
<text x="187.3" y="94.1">1</text>
<text x="217.4" y="90.5">GPIO2</text>
<text x="234.4" y="91.9">4</text>
<text x="17.3" y="100.5">2</text>
<text x="30.2" y="98.2" transform="rotate(-90 30.2 98.2)">1</text>
<text x="31" y="99.3">CON_SEL</text>
<text x="63.7" y="96.7">3</text>
<text x="67.2" y="101.8">W25Q128JVSIQ</text>
<text x="68.6" y="97.9">!WP!(IO2)</text>
<text x="86.7" y="97.9">GND</text>
<text x="95.3" y="96.7">4</text>
<text x="128.2" y="98.4">ADC_IN3</text>
<text x="128.2" y="100.9">ADC_IN4</text>
<text x="146.7" y="97.2">2</text>
<text x="146.7" y="99.7">3</text>
<text x="166.8" y="97.9">ADC_IN1</text>
<text x="187.3" y="96.7">2</text>
<text x="187.3" y="99.2">3</text>
<text x="128.2" y="103.5">ADC_IN5</text>
<text x="128.2" y="106">ADC_IN6</text>
<text x="146.7" y="102.3">4</text>
<text x="146.7" y="104.8">5</text>
<text x="146.7" y="107.4">6</text>
<text x="190.9" y="104.4">CONN-SIL3</text>
<text x="213.3" y="105.5">PWM_1H</text>
<text x="235.9" y="104.3">1</text>
<text x="235.9" y="106.8">2</text>
<text x="14.2" y="109.7" transform="rotate(-90 14.2 109.7)">1</text>
<text x="15" y="110.7">CON_SEL</text>
<text x="128.2" y="108.6">ADC_IN7</text>
<text x="150.2" y="112.5">CONN-H6</text>
<text x="213.3" y="110.6">PWM_2H</text>
<text x="213.7" y="108">PWM_1L</text>
<text x="213.7" y="113.1">PWM_2L</text>
<text x="235.9" y="109.4">3</text>
<text x="235.9" y="111.9">4</text>
<text x="105" y="118.7">16X2</text>
<text x="213.3" y="115.7">PWM_3H</text>
<text x="213.7" y="118.2">PWM_3L</text>
<text x="235.9" y="114.5">5</text>
<text x="235.9" y="117">6</text>
<text x="235.9" y="119.5">7</text>
<text x="6.9" y="122.5">2.2K</text>
<text x="22.3" y="123.8">UART3_CTS</text>
<text x="47.2" y="122.6">1</text>
<text x="47.2" y="125.1">2</text>
<text x="93.6" y="124.7" transform="rotate(-90 93.6 124.7)">LCD_VCC</text>
<text x="217.7" y="120.7">DIN1</text>
<text x="217.7" y="123.3">DIN2</text>
<text x="217.7" y="125.8">DIN3</text>
<text x="235.9" y="122.1">8</text>
<text x="235.9" y="124.6">9</text>
<text x="24" y="128.9">UART3_RX</text>
<text x="24.2" y="126.3">UART3_TX</text>
<text x="29.4" y="131.4">3V3_IO</text>
<text x="47.2" y="127.7">3</text>
<text x="47.2" y="130.2">4</text>
<text x="90.7" y="127.3" transform="rotate(-90 90.7 127.3)">5V_IO</text>
<text x="96.3" y="126.8" transform="rotate(-90 96.3 126.8)">3V3_IO</text>
<text x="158.2" y="128.1">LCD_VCC</text>
<text x="159.6" y="130.6">LCD_VO</text>
<text x="180.5" y="126.9">1</text>
<text x="180.5" y="129.4">2</text>
<text x="180.5" y="132">3</text>
<text x="217.1" y="131.2">3V3_MCU</text>
<text x="217.7" y="128.4">DIN4</text>
<text x="234.7" y="127.2">10</text>
<text x="234.9" y="129.7">11</text>
<text x="8.3" y="137.5">3V3_IO</text>
<text x="22.7" y="134">UART3_DTR</text>
<text x="47.2" y="132.8">5</text>
<text x="47.2" y="135.3">6</text>
<text x="184" y="137.1">CONN-SIL3</text>
<text x="234.7" y="132.2">12</text>
<text x="50.7" y="140.4">CONN-H6</text>
<text x="89.8" y="139.2" transform="rotate(-90 89.8 139.2)">3</text>
<text x="92.4" y="139.2" transform="rotate(-90 92.4 139.2)">2</text>
<text x="94.9" y="139.2" transform="rotate(-90 94.9 139.2)">1</text>
<text x="111.1" y="141" transform="rotate(-90 111.1 141)">VSS</text>
<text x="113.6" y="141" transform="rotate(-90 113.6 141)">VDD</text>
<text x="116.2" y="141" transform="rotate(-90 116.2 141)">VEE</text>
<text x="121.3" y="141" transform="rotate(-90 121.3 141)">RS</text>
<text x="123.8" y="141" transform="rotate(-90 123.8 141)">RW</text>
<text x="126.3" y="141" transform="rotate(-90 126.3 141)">E</text>
<text x="131.4" y="141" transform="rotate(-90 131.4 141)">D0</text>
<text x="134" y="141" transform="rotate(-90 134 141)">D1</text>
<text x="136.5" y="141" transform="rotate(-90 136.5 141)">D2</text>
<text x="139" y="141" transform="rotate(-90 139 141)">D3</text>
<text x="141.6" y="141" transform="rotate(-90 141.6 141)">D4</text>
<text x="144.1" y="141" transform="rotate(-90 144.1 141)">D5</text>
<text x="146.7" y="141" transform="rotate(-90 146.7 141)">D6</text>
<text x="149.2" y="141" transform="rotate(-90 149.2 141)">D7</text>
<text x="152.2" y="141" transform="rotate(-90 152.2 141)">A</text>
<text x="154.8" y="141" transform="rotate(-90 154.8 141)">K</text>
<text x="23.6" y="150">UART2_CTS</text>
<text x="48.4" y="148.8">1</text>
<text x="109.9" y="146" transform="rotate(-90 109.9 146)">1</text>
<text x="112.4" y="146" transform="rotate(-90 112.4 146)">2</text>
<text x="115" y="146" transform="rotate(-90 115 146)">3</text>
<text x="120.1" y="146" transform="rotate(-90 120.1 146)">4</text>
<text x="122.6" y="146" transform="rotate(-90 122.6 146)">5</text>
<text x="125.1" y="146" transform="rotate(-90 125.1 146)">6</text>
<text x="130.2" y="145.9" transform="rotate(-90 130.2 145.9)">7</text>
<text x="132.8" y="146" transform="rotate(-90 132.8 146)">8</text>
<text x="135.3" y="146" transform="rotate(-90 135.3 146)">9</text>
<text x="137.8" y="147.1" transform="rotate(-90 137.8 147.1)">10</text>
<text x="140.4" y="147" transform="rotate(-90 140.4 147)">11</text>
<text x="142.9" y="147.1" transform="rotate(-90 142.9 147.1)">12</text>
<text x="145.5" y="147.1" transform="rotate(-90 145.5 147.1)">13</text>
<text x="148" y="147.1" transform="rotate(-90 148 147.1)">14</text>
<text x="151" y="147.1" transform="rotate(-90 151 147.1)">15</text>
<text x="153.6" y="147.1" transform="rotate(-90 153.6 147.1)">16</text>
<text x="25.2" y="155">UART2_RX</text>
<text x="25.4" y="152.5">UART2_TX</text>
<text x="48.4" y="151.3">2</text>
<text x="48.4" y="153.8">3</text>
<text x="87.5" y="152.9">CONN-SIL3</text>
<text x="215.7" y="153">PWM2_1H</text>
<text x="215.7" y="155.5">PWM2_2H</text>
<text x="235.6" y="151.8">1</text>
<text x="235.6" y="154.3">2</text>
<text x="24" y="160.1">UART2_DTR</text>
<text x="30.7" y="157.6">3V3_IO</text>
<text x="48.4" y="156.4">4</text>
<text x="48.4" y="158.9">5</text>
<text x="48.4" y="161.5">6</text>
<text x="65.3" y="161.4">UART1_TX</text>
<text x="86" y="160.2">1</text>
<text x="174.3" y="159.9">CAN_RX</text>
<text x="174.5" y="157.3">CAN_TX</text>
<text x="192.7" y="156.1">1</text>
<text x="192.7" y="158.7">2</text>
<text x="192.7" y="161.2">3</text>
<text x="215.7" y="158.1">PWM2_3H</text>
<text x="218.4" y="160.6">PWM_4</text>
<text x="235.6" y="156.9">3</text>
<text x="235.6" y="159.4">4</text>
<text x="235.6" y="162">5</text>
<text x="51.9" y="166.6">CONN-H6</text>
<text x="65.1" y="163.9">UART1_RX</text>
<text x="70.5" y="166.5">3V3_IO</text>
<text x="86" y="162.7">2</text>
<text x="86" y="165.3">3</text>
<text x="86" y="167.8">4</text>
<text x="113.6" y="166.2" transform="rotate(-90 113.6 166.2)">LCD_VCC</text>
<text x="116.2" y="165.1" transform="rotate(-90 116.2 165.1)">LCD_VO</text>
<text x="121.3" y="164.9" transform="rotate(-90 121.3 164.9)">LCD_RS</text>
<text x="126.3" y="164.9" transform="rotate(-90 126.3 164.9)">LCD_EN</text>
<text x="131.4" y="165.6" transform="rotate(-90 131.4 165.6)">LCD_D0</text>
<text x="134" y="165.6" transform="rotate(-90 134 165.6)">LCD_D1</text>
<text x="136.5" y="165.6" transform="rotate(-90 136.5 165.6)">LCD_D2</text>
<text x="139" y="165.6" transform="rotate(-90 139 165.6)">LCD_D3</text>
<text x="141.6" y="165.4" transform="rotate(-90 141.6 165.4)">LCD_D4</text>
<text x="144.1" y="165.4" transform="rotate(-90 144.1 165.4)">LCD_D5</text>
<text x="146.7" y="165.4" transform="rotate(-90 146.7 165.4)">LCD_D6</text>
<text x="149.2" y="165.4" transform="rotate(-90 149.2 165.4)">LCD_D7</text>
<text x="152.2" y="167.2" transform="rotate(-90 152.2 167.2)">LCD_VCC</text>
<text x="177.2" y="162.4">3V3_IO</text>
<text x="192.7" y="163.7">4</text>
<text x="217.3" y="163.4">3V3_MCU</text>
<text x="235.6" y="164.5">6</text>
<text x="89.5" y="172.9">CONN-H4</text>
<text x="196.2" y="168.9">CONN-H4</text>
</g>
</svg>
